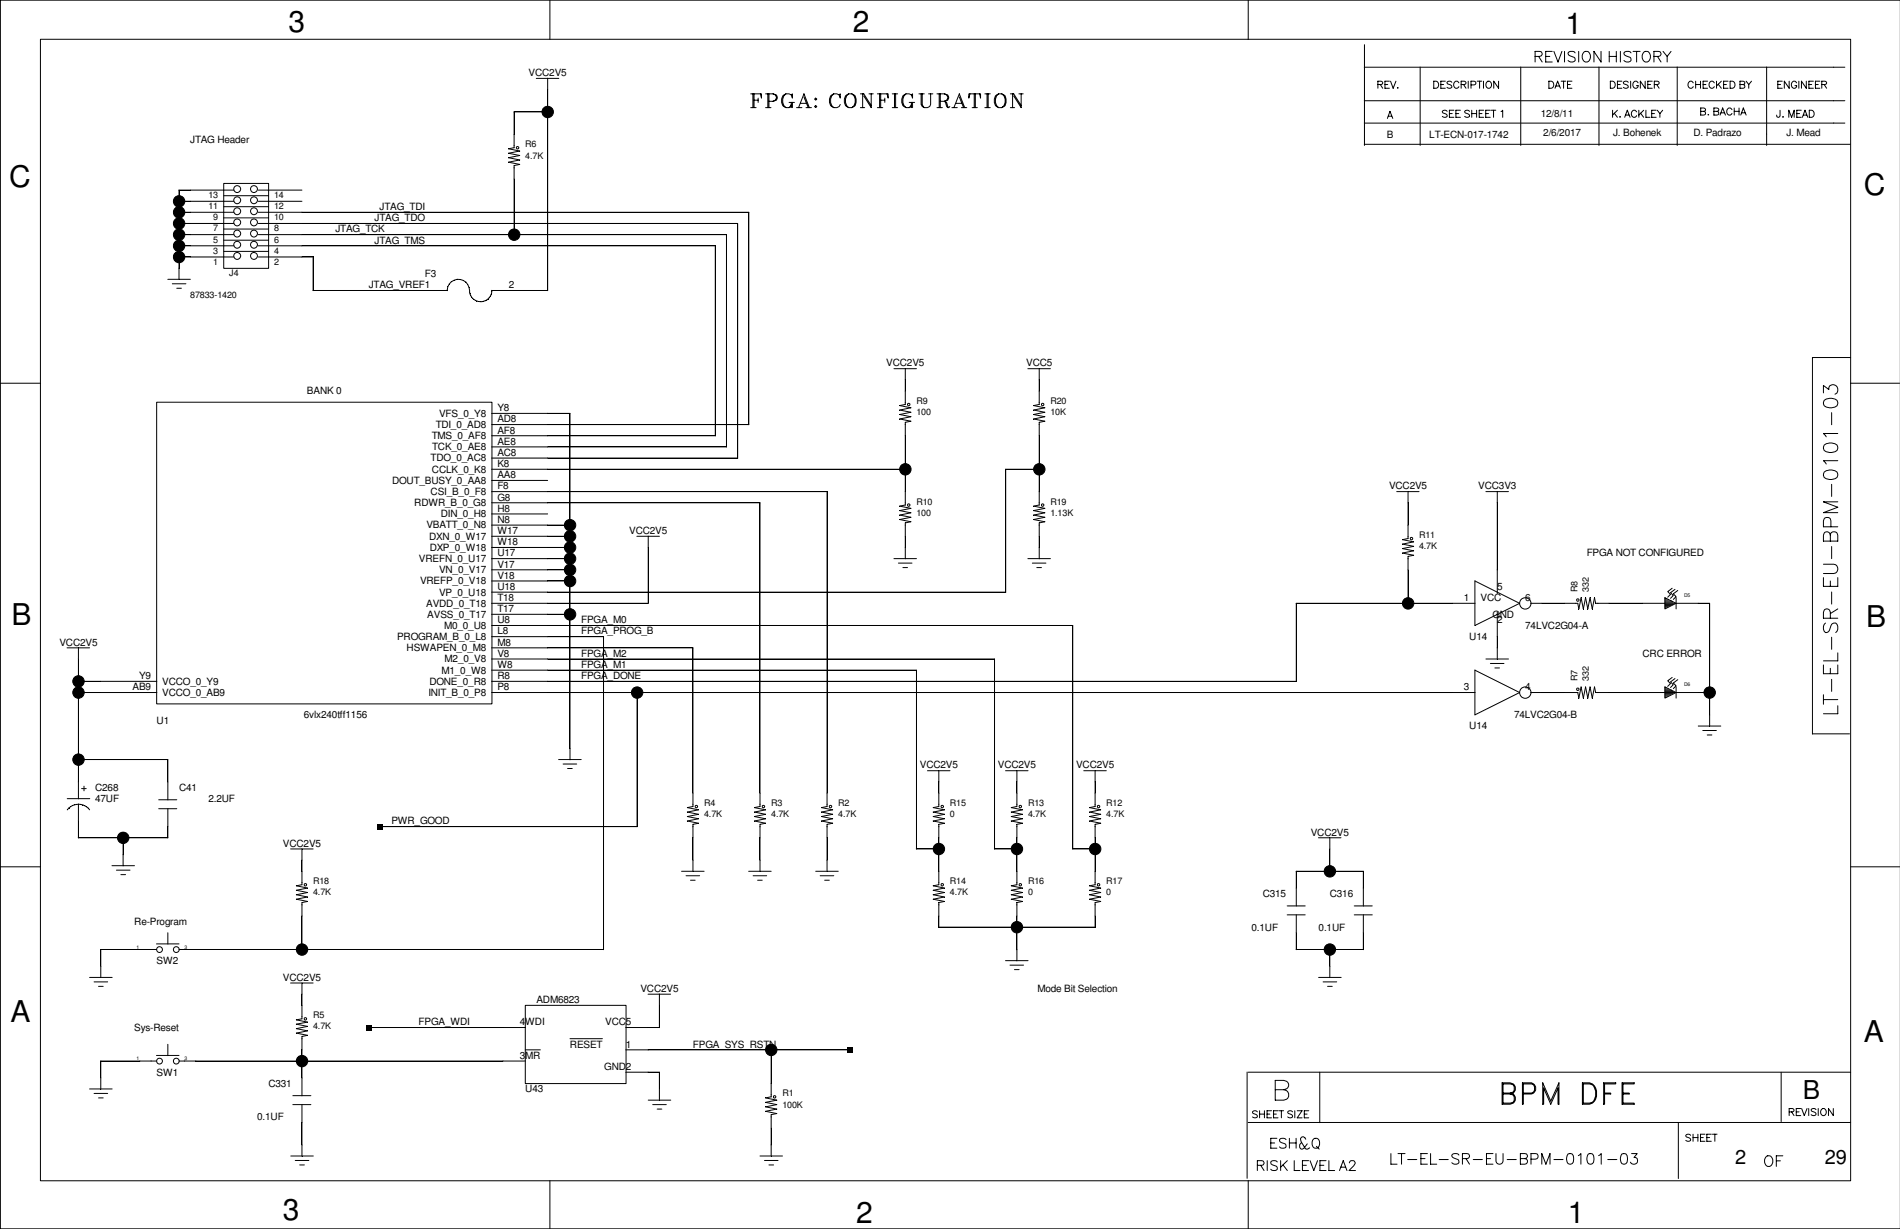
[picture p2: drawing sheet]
<svg xmlns="http://www.w3.org/2000/svg" width="432mm" height="279mm" viewBox="0 0 432 279" stroke-linecap="round" stroke-linejoin="round" font-family="sans-serif">
<path d="M.1 0h431.6v279.4h-431.6z" fill="none" stroke="#fff" stroke-width=".23"/>
<g fill="none" stroke="#000" stroke-width=".23">
<path d="M.1 0h431.7M.1 0v279.4h431.7M.1 0h.1M9.2 8.9h411.4v259.5h-411.4zM121.9 17.8h5.1M124.5 17.8v48.3M125 0v9M283.7 0v9M310 15.3h109.3M310.1 10.2v22.9M313.1 19.2l1-.1 .1-.3-.3-.3h-.8v1.6M313.7 19.2l.5 .9"/>
<path d="M314.7 19.2h.7M315.8 18.5h-1.1v1.6h1.1M316 18.5l.6 1.6 .6-1.6M317.6 20h.2zM322.7 15.2v17.9M325.8 18.5h.6a.85 .85 0 0 1 .6 .8 .85 .85 0 0 1-.6 .8h-.6zM327.4 19.2h.7M328.5 18.5h-1.1v1.6h1.1M329.9 18.7a.62 .62 0 0 0-1.1 .1l1.1 .8v.3l-.3 .2-.8-.2M331.6 18.8a.61 .61 0 0 0-.7-.3 .61 .61 0 0 0-.5 .6 .68 .68 0 0 0 .2 .8 .68 .68 0 0 0 .9 0l.1-.2M332.1 19.2l.9-.1 .2-.3-.4-.3h-.7v1.6M332.6 19.2l.6 .9"/>
<path d="M333.7 18.5v1.6M334.3 19.3l.9-.1 .2-.4-.4-.3h-.7v1.6M335.7 18.5h1.1M336.3 18.5v1.6M337.1 18.5v1.6M338 18.5a.75 .75 0 0 1 1 .8 .75 .75 0 0 1-1 .7l-.3-.5 .1-.7zM340.6 18.5v1.6l-1.1-1.6v1.6M345.6 15.2v17.9M348.9 12.8l1.4-.1a.59 .59 0 0 0 0-.9l-1.4-.1v2.4M349.7 12.8l.8 1.3M351.3 12.8h.9M352 18.5h.6a.85 .85 0 0 1 .5 .8 .85 .85 0 0 1-.5 .8h-.6z"/>
<path d="M352.8 11.7h-1.5v2.4h1.5M353.1 11.7l1 2.4 .9-2.4M353.6 19.6h.8M354.8 18.5h1.1M355.3 18.5v1.6M355.6 11.7v2.4M356.2 19.2h.7M357.3 18.5h-1.1v1.6h1.1M358 12a.92 .92 0 0 0-1.6 .2 1.57 1.57 0 0 0 1.4 .8 .61 .61 0 0 1 0 1 1.13 1.13 0 0 1-1.4-.2M358.8 11.7v2.4M360 11.8a1.18 1.18 0 0 1 1.4 .5 1.18 1.18 0 0 1-.2 1.5 .9 .9 0 0 1-1 .3 .9 .9 0 0 1-.6-.9 1.55 1.55 0 0 1 .4-1.4zM363.4 15.2v17.9"/>
<path d="M363.9 11.7v2.4l-1.7-2.4v2.4M365.7 12.8h1.6M365.7 11.7v2.4M366 18.5h.5a.85 .85 0 0 1 .6 .8 .85 .85 0 0 1-.6 .8h-.5zM367.3 11.7v2.4M367.6 19.2h.6M368.3 11.7v2.4M368.6 18.5h-1v1.6h1M370 18.7a.62 .62 0 0 0-1.1 .1l1.1 .8v.3l-.3 .2-.8-.2M370.6 18.5v1.6M370.7 12a.92 .92 0 0 0-1.6 .2 1.57 1.57 0 0 0 1.4 .8 .61 .61 0 0 1 0 1 1.13 1.13 0 0 1-1.4-.2M371.1 11.7h1.6"/>
<path d="M371.9 11.7v2.4M372.3 18.8a.61 .61 0 0 0-.7-.3 .61 .61 0 0 0-.5 .6 .68 .68 0 0 0 .2 .8 .68 .68 0 0 0 .9 0l.1-.4h-.4M373.7 11.8a1.18 1.18 0 0 1 1.3 .5 1.18 1.18 0 0 1-.2 1.5 .9 .9 0 0 1-1 .3 .9 .9 0 0 1-.6-.9 1.55 1.55 0 0 1 .5-1.4zM373.9 18.5v1.6l-1.1-1.6v1.6M374.5 19.2h.6M375.5 18.5h-1v1.6h1M375.9 12.8l1.4-.1a.59 .59 0 0 0 0-.9l-1.4-.1v2.4M376 19.2l.9-.1 .2-.3-.4-.3h-.7v1.6M376.5 19.2l.6 .9M376.7 12.8l.8 1.3M378 11.7l.9 1.1v1.3M379.8 11.7l-.9 1.1"/>
<path d="M381.2 15.2v17.9M384.8 18.8a.61 .61 0 0 0-.7-.3 .61 .61 0 0 0-.5 .6 .68 .68 0 0 0 .3 .8 .68 .68 0 0 0 .8 0l.1-.2M385.4 19.2h1.1M385.4 18.5v1.6M386.5 18.5v1.6M387.1 19.2h.6M388.1 18.5h-1v1.6h1M389.6 18.8a.61 .61 0 0 0-.7-.3 .61 .61 0 0 0-.5 .6 .68 .68 0 0 0 .2 .8 .68 .68 0 0 0 .9 0l.1-.2M390.1 18.5v1.6M390.5 19.1l.7 1M391.2 18.5l-1.1 1.1M391.7 19.2h.6"/>
<path d="M392.7 18.5h-1v1.6h1M393.2 18.5h.5a.85 .85 0 0 1 .6 .8 .85 .85 0 0 1-.6 .8h-.5zM395.4 19.2h.8l.3 .2v.4l-.3 .3h-.8v-1.6h.8l.3 .1v.3l-.3 .3M396.8 18.5l.6 .7v.9M398.1 18.5l-.7 .7M401.5 15.2v17.9M404 19.2h.7M405 18.5h-1v1.6h1M406.6 18.5v1.6l-1.1-1.6v1.6M408.3 18.8a.61 .61 0 0 0-.7-.3 .61 .61 0 0 0-.5 .6 .68 .68 0 0 0 .3 .8 .68 .68 0 0 0 .8 0l.1-.4h-.4M408.8 18.5v1.6M410.5 18.5v1.6l-1.1-1.6v1.6"/>
<path d="M411.1 19.2h.6M412.1 18.5h-1v1.6h1M412.6 19.2h.6M413.6 18.5h-1v1.6h1M414 19.2l1-.1 .1-.3-.4-.3h-.7v1.6M414.6 19.2l.5 .9M116.8 33.6l-1.2 .2 2.5 .5-2.5 .5 2.5 .5-2.5 .6 2.5 .5-2.5 .5 2.5 .5-1.3 .2v15.8M124.5 25.4h-7.7v8.2M170.6 21.3h2.5v1l-.3-1M170.6 24.5h1.2M171.1 21.3v3.2M171.4 22.8h.9"/>
<path d="M171.4 21.3v3.2M172.3 22.3v1M174 21.3h1.7l.7 .3 .3 .5-.3 .7-.7 .2h-.9M174 24.5h1.2M174.5 21.3v3.2M174.8 21.3v3.2M175.7 21.3l.5 .3 .2 .5-.2 .7-.5 .2M178.6 21.3a2 2 0 0 0 0 3.2M179.3 23.3h1.3M179.8 23.7l-.5 .8M179.8 21.6l.3-.3v1l-.3-.7a1.45 1.45 0 0 0-1.7 0 1.45 1.45 0 0 0-.5 1.7 1.36 1.36 0 0 0 2.2 .9M179.8 23.3v1.2"/>
<path d="M180.1 23.3v1.2M181 24.5h1.2M181.5 24.5l1.2-3.2 1.2 3.2M182 23.5h1.2M182.7 22.1l1 2.4M183.2 24.5h1.2M185.1 24.2l.3-.2 .2 .2-.2 .3zM185.1 22.5l.3-.2 .2 .2-.2 .3zM189.5 21.3a2 2 0 0 0 0 3.2M190.7 21.6l.3-.3v1l-.3-.7a1.45 1.45 0 0 0-1.7 0 1.45 1.45 0 0 0-.5 1.7 1.36 1.36 0 0 0 2.2 .9l.3-.5M192.2 21.8a1.43 1.43 0 0 1 1.8-.3 1.43 1.43 0 0 1 .6 1.8 1.4 1.4 0 0 1-1.8 1.1 1.4 1.4 0 0 1-.9-1.9zM192.9 21.3a2 2 0 0 0 0 3.2"/>
<path d="M193.6 21.3a1.93 1.93 0 0 1 0 3.2M195.5 24.5h1M195.5 21.3h.8l1.7 2.7M196 21.3v3.2M197.5 21.3h1M198 21.3v3.2l-1.7-2.7M199.4 21.3h2.4v1l-.2-1M199.4 24.5h1.2M199.9 21.3v3.2M200.2 22.8h.9M200.2 21.3v3.2M201.1 22.3v1"/>
<path d="M202.8 24.5h1.2M202.8 21.3h1.2M203.3 21.3v3.2M203.5 21.3v3.2M205.9 21.3a2 2 0 0 0 0 3.2M206.6 23.3h1.3M207.1 23.7l-.5 .8M207.1 21.6l.3-.3v1l-.3-.7a1.45 1.45 0 0 0-1.7 0 1.45 1.45 0 0 0-.5 1.7 1.36 1.36 0 0 0 2.2 .9M207.1 23.3v1.2M207.4 23.3v1.2M208.8 21.3h1.3M209.3 21.3v2.4l.3 .5 .5 .3h.7l.5-.3 .2-.5v-2.4"/>
<path d="M209.6 21.3v2.4l.5 .8M211 21.3h1M212.9 21.3h1.7l.8 .3 .2 .5-.2 .7-.8 .2h-.9M212.9 24.5h1.3M213.4 21.3v3.2M213.7 21.3v3.2M214.6 23l.5 .3 .5 1.2M214.6 23l.8 1.5 .5-.3M214.6 21.3l.5 .3 .3 .5-.3 .7-.5 .2M216.3 24.5h1.3M216.8 24.5l1.2-3.2 1.2 3.2M217.3 23.5h1.2"/>
<path d="M218 22.1l1 2.4M218.5 24.5h1.2M220.4 21.3l-.2 1v-1h2.6v1l-.2-1M220.9 24.5h1.2M221.4 21.3v3.2M221.7 21.3v3.2M223.8 24.5h1.2M223.8 21.3h1.2M224.3 21.3v3.2M224.6 21.3v3.2M226.2 21.8a1.43 1.43 0 0 1 1.9-.3 1.43 1.43 0 0 1 .5 1.8 1.4 1.4 0 0 1-1.7 1.1 1.4 1.4 0 0 1-.9-1.9zM226.9 21.3a2 2 0 0 0 0 3.2"/>
<path d="M227.7 21.3a1.93 1.93 0 0 1 0 3.2M229.6 24.5h1M229.6 21.3h.8l1.7 2.7M230.1 21.3v3.2M231.6 21.3h.9M232.1 21.3v3.2l-1.7-2.7M310 28h109.3M310 22.9h109.3M310 32.8h110.5M315.3 26.9l.6-1.6 .6 1.6M315.5 26.4h.8M328.9 25.3a.62 .62 0 0 0-1.1 .1l1.1 .8v.3l-.4 .2-.7-.2"/>
<path d="M329.4 25.8h.6M330.4 25.1h-1v1.6h1M330.9 25.8h.6M331.9 25.1h-1v1.6h1M334 25.3a.62 .62 0 0 0-1.1 .1l1.1 .8v.3l-.4 .2-.7-.2M334.5 25.8h1.1M334.5 25.1v1.6M335.6 25.1v1.6M336.2 25.8h.6M337.2 25.1h-1v1.6h1M337.7 25.8h.6M338.7 25.1h-1v1.6h1"/>
<path d="M338.9 25.1h1M339.4 25.1v1.6M341.1 25.4l.4-.3v1.6M353.4 20.1l.6-1.6 .6 1.6M366.5 25.1v1.6M366.9 25.7l.7 1M367.6 25.1l-1.1 1.1M368.1 26.6h.2zM369.2 26.7l.6-1.6 .7 1.6M369.4 26.2h.8M371.9 25.4a.61 .61 0 0 0-.7-.3 .61 .61 0 0 0-.4 .6 .68 .68 0 0 0 .2 .8 .68 .68 0 0 0 .9 0v-.2M372.4 25.1v1.6"/>
<path d="M372.8 25.7l.7 1M373.5 25.1l-1.1 1.1M374.1 25.1v1.6h.9M375.4 25.8h.6M376.4 25.1h-1v1.6h1M376.6 25.1l.6 .7v.9M377.9 25.1l-.7 .7M386.5 25.3h.7l.3 .2 .1 .4-.4 .3h-.7v-1.6h.7l.3 .1 .1 .3-.4 .3M388.2 26.1h.1zM389.5 25.3h.7l.3 .2 .1 .4-.4 .3h-.7v-1.6h.7l.3 .1v.5l-.3 .1M390.9 26.2l.6-1.6 .6 1.6M391.1 25.7h.8"/>
<path d="M393.6 24.9a.61 .61 0 0 0-.7-.4 .61 .61 0 0 0-.5 .7 .68 .68 0 0 0 .3 .8 .68 .68 0 0 0 .8 0l.1-.2M394.1 24.6v1.6M394.1 25.3h1.1M395.2 24.6v1.6M395.6 26.2l.6-1.6 .6 1.6M395.8 25.7h.8M404.5 25.1v1.4l-.3 .2-.4-.2v-.3M405.1 26.6h.2zM406.5 26.7v-1.6l.7 1.6 .6-1.6v1.6M408.3 25.8h.7M409.4 25.1h-1.1v1.6h1.1M409.6 26.7l.6-1.6 .6 1.6"/>
<path d="M409.8 26.2h.8M411.2 25.1h.5a.85 .85 0 0 1 .6 .8 .85 .85 0 0 1-.6 .8h-.5zM40.6 58.4h12.5M40.6 55.9h12.5M40.6 53.3h12.5M40.6 50.8h12.5M40.6 48.3h12.5M40.6 45.8h12.5M40.6 43.2h12.5M40.7 43.2v20.3M50.8 41.7h10.2v19.3h-10.2zM50.8 57.1h10.2"/>
<path d="M50.8 54.6h10.2M50.8 52.1h10.2M50.8 49.5h10.2M50.8 47h10.2M50.8 44.5h10.2M58.7 55.9h103.9v43.2h-50.9M58.7 58.4h12.5v7.7M58.7 53.3h106.4v48.3M58.7 50.8h108.9v53.4M58.7 48.3h111.5v48.3M58.7 45.8h9.9M58.7 43.2h9.9"/>
<path d="M38.1 63.5h5.2M39.2 64.5h3M40.2 65.5h1M71.1 66h30.6M101.6 66.1a2.56 2.56 0 0 1 2.8-2.6 2.56 2.56 0 0 1 2.3 3M111.7 66h12.8M111.8 66a2.53 2.53 0 0 1-2.4 2.6 2.53 2.53 0 0 1-2.7-2.2M.1 87.1h9.1M35.6 91.4h76.2v68.6h-76.2zM111.7 94h17.8v78.7M111.7 96.5h58.5M203.2 83.8h5.1"/>
<path d="M205.7 83.8v8.2M205.7 91.9l-1.2 .3 2.5 .5-2.5 .5 2.5 .5-2.5 .5 2.5 .5-2.5 .5 2.5 .6-1.3 .2v18.9l-1.2 .2 2.5 .5-2.5 .5 2.5 .5-2.5 .5 2.5 .5-2.5 .5 2.5 .5-1.3 .3v8.1M233.6 83.8h5.1M236.2 83.8v8.2M236.2 91.9l-1.3 .3 2.5 .5-2.5 .5 2.5 .5-2.5 .5 2.5 .5-2.5 .5 2.5 .6-1.2 .2v18.9l-1.3 .2 2.5 .5-2.5 .5 2.5 .5-2.5 .5 2.5 .5-2.5 .5 2.5 .5-1.2 .3v8.1M414.4 89.3v-1.7l1.2 1a1.05 1.05 0 0 1 1.2-1.2 1.05 1.05 0 0 1 .9 1.5l-.2 .4-.5 .3M414.6 91a2.48 2.48 0 0 1 2.9 0 1.01 1.01 0 0 1-.5 1.5 2.58 2.58 0 0 1-2.4-.3l-.2-.4zM416.3 93.8v2.8M417.7 98.6h-3.3l.6 .7M420.5 87.1h11.2M420.6 81.3h-8.7v85.6M111.7 111.8h76.3v71.6"/>
<path d="M111.7 114.3h61v69.1M111.7 106.7h94M111.7 116.8h12.8M111.7 109.2h12.8M111.7 101.6h53.4M111.7 104.1h55.9M111.7 119.4h17.8M228.5 106.7h7.7M228.6 106.7v28M317.4 111.8h5.1M320 111.7v10.8M337.7 111.8h5.1"/>
<path d="M340.3 111.7v23.2M414.6 107.3a2.48 2.48 0 0 1 2.9 0 1.01 1.01 0 0 1-.5 1.5 2.58 2.58 0 0 1-2.4-.3l-.2-.4zM414.6 101.2a2.48 2.48 0 0 1 2.9 0 1.01 1.01 0 0 1-.5 1.5 2.58 2.58 0 0 1-2.4-.3l-.2-.5zM416.1 119.8l-.1-1.9a.88 .88 0 0 0-1-.3 .88 .88 0 0 0-.6 .8v1.4h3.3M416.3 110.1v2.8M417.7 104.7h-3.3l.6 .8M417.7 114.1h-3.3l3.3 1.2-3.3 1.2h3.3M111.7 127h17.8M111.7 137.2h35.6M111.7 121.9h17.8M111.7 139.7h17.8M111.7 124.5h17.8"/>
<path d="M111.7 129.5h17.8M111.7 134.6h116.9M111.7 132.1h17.8M144.7 121.9h5.2M147.3 121.9v15.3M203.2 127h5.1M204.2 128h3.1M205.2 129h1M233.6 127h5.1M234.6 128h3.1M235.6 129h1.1M294.6 137.2h40.6"/>
<path d="M294.6 137.2v17.7M320 122.4l-1.3 .3 2.6 .5-2.6 .5 2.6 .5-2.6 .5 2.6 .5-2.6 .5 2.6 .5-1.3 .3v10.7M335.2 132v10.2l10.2-5-10.2-5.1M340.3 139.1v10.8M347.9 137.2h10.7M358.6 137.2l.2 1.2 .5-2.5 .5 2.5 .5-2.5 .5 2.5 .6-2.5 .5 2.5 .5-2.5 .2 1.3h18.1M378.4 135.9l2.5 1.3-2.5 1.2zM378.4 137.4h1.8M378.4 136.1h.3M378.4 136.4h.8M378.4 136.7h1.5M378.4 136.9h1.8"/>
<path d="M378.4 138.2h.3M378.4 137.9h.8M378.4 137.7h1.3M380 133.7l-1 .8 .6 .6-.6 .7M380.7 134l-1.1 .7 .7 .7-.7 .6M380.9 137.2h7.6v27.9M380.9 135.8v2.6M381.3 134.2l-1 .8 .6 .6-.6 .7M414.4 128.3h2.3a1.07 1.07 0 0 1 1 1 1.07 1.07 0 0 1-1 1.1h-2.3M414.4 131.3v2h3.3v-2M416 121.7l-.2-.5a.76 .76 0 0 0-1.2 0l-.2 .5v1.3h3.3v-1.3a.85 .85 0 0 0-.9-.8 .85 .85 0 0 0-.8 .8v1.3M416 132.1v1.2"/>
<path d="M416.3 124.2v2.8M416.3 134.6v2.7M417.7 138.4l-1.7 1.1M15.2 147.3h5.2M17.8 157.4h17.8M17.8 154.9h17.8M17.8 147.2v34.4M111.7 157.4h223.5M111.7 149.8h114.3v43.2M111.7 147.3h45.8v36.1M111.7 154.9h182.9M111.7 142.2h132.1v50.8"/>
<path d="M111.7 152.4h96.6v40.6M111.7 144.7h25.5v71.2M144.8 157.4v30.6M335.2 152.3v10.2l10.2-5.1-10.2-5M337.7 149.8h5.1M338.7 150.8h3.1M339.7 151.8h1.1M347.9 157.4h10.7M358.6 157.4l.2 1.3 .5-2.5 .5 2.5 .5-2.5 .5 2.5 .6-2.5 .5 2.5 .5-2.5 .2 1.2h18.1M378.4 156.2l2.5 1.2-2.5 1.3zM378.4 157.7h1.8M378.4 156.4h.3"/>
<path d="M378.4 156.7h.8M378.4 156.9h1.5M378.4 157.2h1.8M378.4 158.5h.3M378.4 158.2h.8M378.4 157.9h1.3M380 154l-1 .8 .6 .6-.6 .6M380.7 154.3l-1.1 .7 .7 .7-.7 .6M380.9 157.4h7.6M380.9 156.1v2.6M381.3 154.5l-1 .8 .6 .6-.6 .6M414.4 151.2v2h3.3v-2"/>
<path d="M414.4 159h3.3M414.4 157.9v2.2M414.9 141.6a1.41 1.41 0 0 0 0 2.2 .86 .86 0 0 0 .9-.6l.3-.9a.8 .8 0 0 1 .6-.6 .8 .8 0 0 1 .8 .2 1.46 1.46 0 0 1-.3 1.9M416 140.5v-1.3l-.2-.5a.76 .76 0 0 0-1.2 0l-.2 .5v1.3h3.3M416 151.9v1.3M416.3 144.9v2.7M416.3 154.4v2.8M417.7 148.4v1.8h-3.3M17.8 172.7h20.3v9.2M18.5 179.3h1.1M19.1 178.7v1.1M127 172.7h5.1"/>
<path d="M128 173.7h3.1M129 174.7h1M210.8 175.2h5.1M213.4 175.2v8.2M228.5 175.2h5.1M231.1 175.2v8.2M246.3 175.2h5.1M248.9 175.2v8.2M386 165.1h5.1M387 166.1h3.1M388 167.1h1M411.9 166.8h8.4"/>
<path d="M417.7 160.4v1.9h-3.3M.1 197.1h9.1M15.3 181.6h5.1M15.3 184.1a3.2 3.2 0 0 1 5.1 0M17.8 190.5h20.3M17.8 182.8v7.7M25.4 196.8h5.2M26.5 197.8h3M27.5 198.8h1M28 190.5v6.3M36.1 183.9h4.1M36.1 181.8h4.1"/>
<path d="M38.1 183.8v6.7M66 193h5.2M68.6 193v8.2M86.4 187.9h58.4M154.9 198.1h5.1M155.9 199.1h3.1M157.5 183.3l-1.3 .3 2.5 .5-2.5 .5 2.5 .5-2.5 .5 2.5 .5-2.5 .5 2.5 .6-1.2 .2v10.7M170.1 198.1h5.2M171.2 199.1h3M172.7 183.3l-1.3 .3 2.6 .5-2.6 .5 2.6 .5-2.6 .5 2.6 .5-2.6 .5 2.6 .6-1.3 .2v10.7M185.4 198.1h5.1M186.4 199.1h3.1"/>
<path d="M188 183.3l-1.3 .3 2.5 .5-2.5 .5 2.5 .5-2.5 .5 2.5 .5-2.5 .5 2.5 .6-1.2 .2v10.7M208.2 193h5.2M213.4 183.3l-1.3 .3 2.5 .5-2.5 .5 2.5 .5-2.5 .5 2.5 .5-2.5 .5 2.5 .6-1.2 .2v13.8M226 193h5.1M231.1 183.3l-1.3 .3 2.6 .5-2.6 .5 2.6 .5-2.6 .5 2.6 .5-2.6 .5 2.6 .6-1.3 .2v13.8M243.8 193h5.1M248.9 183.3l-1.3 .3 2.5 .5-2.5 .5 2.5 .5-2.5 .5 2.5 .5-2.5 .5 2.5 .6-1.2 .2v13.8M294.6 198.1h15.2v7.9M294.6 198.1v7.9M299.6 190.5h5.2M302.2 190.4v7.7M420.5 197.1h11.3"/>
<path d="M22.9 215.9h12.7M22.9 215.9v6.3M35.6 214.6h5.1M38.1 212v2.6M40.7 215.9h96.5M68.6 201.1l-1.2 .3 2.5 .5-2.5 .5 2.5 .5-2.5 .5 2.5 .5-2.5 .5 2.5 .5-1.3 .3v10.7M156.9 200.1h1.1M172.2 200.1h1M187.4 200.1h1.1M213.3 210.8h35.6M213.4 201.1l-1.3 .3 2.5 .5-2.5 .5 2.5 .5-2.5 .5 2.5 .5-2.5 .5 2.5 .5-1.2 .3v5.6M228.5 218.4h5.1"/>
<path d="M229.5 219.4h3.1M231.1 201.1l-1.3 .3 2.6 .5-2.6 .5 2.6 .5-2.6 .5 2.6 .5-2.6 .5 2.6 .5-1.3 .3v13.2M248.9 201.1l-1.3 .3 2.5 .5-2.5 .5 2.5 .5-2.5 .5 2.5 .5-2.5 .5 2.5 .5-1.2 .3v5.6M292.5 208h4.1M292.5 206h4.1M294.6 215.9h15.2M294.6 207.9v8M302.2 215.9v6.3M307.8 208h4.1M307.8 206h4.1M309.8 207.9v8M20.4 222.2h5.1"/>
<path d="M21.4 223.2h3.1M22.4 224.2h1.1M35.6 239.9h5.1M38.1 237.4v2.6M66 223.5h5.2M68.6 223.4v8.2M68.6 231.6l-1.2 .3 2.5 .5-2.5 .4 2.5 .5-2.5 .5 2.5 .6-2.5 .5 2.5 .5-1.3 .2v13.5M83.8 233.6h35.6M119.4 228.6h22.9v17.7h-22.9zM119.4 238.7h3.4M129.5 236.1h7.4M142.2 238.7h50.8"/>
<path d="M142.2 233.6h7.7M147.3 226h5.1M149.9 226v7.6M175.3 238.7v10.7l-1.3 .2 2.5 .5-2.5 .5 2.5 .5-2.5 .5 2.5 .5-2.5 .5 2.5 .6-1.2 .2v9.4M230.5 220.4h1.1M299.7 222.2h5.1M300.7 223.2h3.1M301.7 224.2h1.1M20.4 247.6h5.1M21.4 248.6h3.1M22.4 249.6h1.1M22.9 241.2h12.7"/>
<path d="M22.9 241.2v6.4M40.7 241.2h78.7M66.5 251.1h4.2M66.5 249.1h4.2M68.6 251.1v11.7M142.2 243.8h7.7v6.3M147.3 250.1h5.1M148.3 251.1h3.1M149.4 252.1h1M283.4 243.7v24.2M283.7 243.8h136.9M283.7 255.2h136.9"/>
<path d="M285.7 252.8a.62 .62 0 0 0-1.1 .1l1.1 .8v.2l-.3 .2-.8-.2M286.3 252.5v1.6M286.3 253.3h1.1M287.4 252.5v1.6M288 253.3h.6M288.8 259.8h.9M289 252.5h-1v1.6h1M289.4 253.3h.7M289.8 247.7h2a1.19 1.19 0 0 1 1.1 1.2 1.19 1.19 0 0 1-1.1 1.2h-2v-4.5h2l.6 .2a.98 .98 0 0 1 0 1.7l-.6 .2M290.2 258.8h-1.4v2.2h1.4M290.4 252.5h-1v1.6h1M290.7 252.5h1"/>
<path d="M291.2 252.5v1.6M292.3 259.1a.85 .85 0 0 0-1.5 .2l.2 .3 1.1 .5a.56 .56 0 0 1 0 .8 1.08 1.08 0 0 1-1.3-.2M293 259.8h1.6M293 258.8v2.2M293.8 252.8a.62 .62 0 0 0-1.1 .1l1.1 .8v.2l-.4 .2-.7-.2M294.3 252.5v1.6M294.6 258.8v2.2M294.8 252.5h1.1l-1.1 1.6h1.1M295.8 259.8l-.4 .5v.5l.4 .4 .5-.2 .8-.9M296.4 253.3h.7M296.8 259l-.6-.6h-.3l-.3 .4 .1 .7 1 1.7h.5l.4-.3M297.4 252.5h-1v1.6h1"/>
<path d="M298.6 258.9a1.04 1.04 0 0 1 1.2 .3 1.04 1.04 0 0 1 0 1.3 .82 .82 0 0 1-.9 .5 .82 .82 0 0 1-.7-.8 1.26 1.26 0 0 1 .4-1.3zM299.9 243.8v11.4M341.6 248.5h1.6a1.27 1.27 0 0 1 1.2 .9 1.27 1.27 0 0 1-.5 1.4l-.7 .2h-1.8v-4.8h1.8a1.29 1.29 0 0 1 1.2 .9 1.29 1.29 0 0 1-.5 1.4l-.7 .2M343.2 248.5l.7-.3 .2-.4v-.7l-.2-.5-.7-.2h-1.6v4.4h1.6l.7-.2 .2-.5v-.7l-.2-.4-.7-.3h-1.6M346.2 248.5h1.9l.4-.3 .2-.4v-.7l-.2-.5-.4-.2h-1.9v4.6h-.2v-4.8h2.1a1.31 1.31 0 0 1 .9 1.2 1.31 1.31 0 0 1-.9 1.3h-1.9M350.6 246.2l1.8 4.1 1.9-4.1v4.8h-.2v-3.6l-1.7 3.6-1.6-3.6v3.6h-.2zM359.6 246.2h1.6a2.64 2.64 0 0 1 1.2 4.1l-.5 .5-.7 .2h-1.6zM359.8 246.4h1.4a1.62 1.62 0 0 1 1.4 1.6 2.93 2.93 0 0 1-.7 2.6l-.7 .2h-1.4zM364.4 246.2h2.8v.2h-2.5v4.6h-.3zM364.7 248.5h1.4v.2h-1.4M368.6 246.2h2.8v.2h-2.5v4.4h2.5v.2h-2.8zM368.9 248.5h1.3v.2h-1.3"/>
<path d="M381.4 255.2v12.7M384.2 258.1a.62 .62 0 0 0-1.1 .1l1.1 .8v.2l-.4 .3-.7-.3M384.8 257.9v1.6M384.8 258.6h1.1M385.9 257.9v1.6M386.5 258.6h.6M387.5 257.9h-1v1.6h1M387.9 258.6h.6M388.9 257.9h-1v1.6h1M389.2 257.9h1M389.7 257.9v1.6M404.8 243.8v11.2"/>
<path d="M406.6 252.8l.9-.1 .2-.4-.4-.3h-.7v1.6M407.2 252.8l.5 .8M408.2 252.8h.7M409.2 252h-1v1.6h1M409.4 252l.6 1.6 .7-1.6M411.1 252v1.6M412.7 252.3a.62 .62 0 0 0-1.1 .1l1.1 .8v.2l-.4 .2-.7-.2M413.2 252v1.6M413.9 252.3a.75 .75 0 0 1 1.1 .2 .75 .75 0 0 1-.3 1 .75 .75 0 0 1-.9-.3 .75 .75 0 0 1 .1-.9zM416.6 252v1.6l-1.1-1.6v1.6M66.1 262.8h5.1M67.1 263.8h3.1"/>
<path d="M68.1 264.8h1.1M125 268.4v11M172.7 262.8h5.1M173.7 263.8h3.1M174.8 264.8h1M283.7 268.4v11M285.7 264.9h1a.58 .58 0 0 0 .6-.6l-.2-.4h-1.4v2.2M286.5 264.9l.8 1.2M288 263.9v2.2M290.3 264.2a.85 .85 0 0 0-1.5 .2l.2 .3 1.1 .4a.56 .56 0 0 1 0 .9 1.08 1.08 0 0 1-1.3-.2M291 263.9v2.2M291.6 264.8l1 1.3"/>
<path d="M292.6 263.9l-1.6 1.4M294.1 263.9v2.2h1.3M296 264.9h.9M297.4 263.9h-1.4v2.2h1.4M297.7 263.9l.9 2.2 .8-2.2M299.2 260.6l.6 .6M300 264.9h.9M301.4 263.9h-1.4v2.2h1.4M302 263.9v2.2h1.3M304.4 266.1l.9-2.2 .8 2.2M304.7 265.3h1.1M306.7 264.4l.4-.5h.7a.51 .51 0 0 1 0 .8l-1.2 1.4h1.5"/>
<path d="M316.1 262.3v2.4h1.4M317.7 262.3h1.6M318.5 262.3v2.4M319.9 263.6h2.1M322.9 263.4h.9M324.4 262.3h-1.5v2.4h1.5M325.1 262.3v2.4h1.4M327.1 263.6h2M331.6 262.6a.92 .92 0 0 0-1.7 .2 1.57 1.57 0 0 0 1.4 .8 .61 .61 0 0 1 0 .9 1.13 1.13 0 0 1-1.4-.2M332.4 263.4l1.4-.1a.59 .59 0 0 0 0-1h-1.4v2.4M333.2 263.4l.8 1.3M334.8 263.6h2.1"/>
<path d="M337.8 263.4h1M339.3 262.3h-1.5v2.4h1.5M340 262.3v1.7a.81 .81 0 0 0 .8 .7 .81 .81 0 0 0 .8-.7v-1.7M342.5 263.6h2.1M345.5 263.4l1.4 .1a.67 .67 0 0 1 0 1l-1.4 .2v-2.4h1.4a.61 .61 0 0 1 0 1l-.4 .1M347.9 263.5h1.1a.67 .67 0 0 0 .5-.4 .67 .67 0 0 0-.2-.8h-1.4v2.4M350.4 264.7v-2.4l.9 2.4 1-2.4v2.4M353.1 263.6h2.1M356.4 262.3a.86 .86 0 0 1 1.1 .4 2.14 2.14 0 0 1-.2 1.8 .77 .77 0 0 1-1.1-.3 2.01 2.01 0 0 1 .2-1.9zM358.7 262.7l.6-.4v2.4M361 262.3a.86 .86 0 0 1 1.2 .4 2.14 2.14 0 0 1-.3 1.8 .77 .77 0 0 1-1.1-.3 2.01 2.01 0 0 1 .2-1.9zM363.3 262.7l.6-.4v2.4"/>
<path d="M365.4 263.6h2.1M368.6 262.3a.86 .86 0 0 1 1.2 .4 2.14 2.14 0 0 1-.3 1.8 .77 .77 0 0 1-1.1-.3 2.01 2.01 0 0 1 .2-1.9zM370.8 262.3h1.3l-.8 .8a.82 .82 0 0 1 .7 1.4 .82 .82 0 0 1-1.5-.3M401.5 262.8a1.18 1.18 0 0 1 1.4 .6 1.18 1.18 0 0 1-.3 1.4 .9 .9 0 0 1-1 .3 .9 .9 0 0 1-.6-.9 1.55 1.55 0 0 1 .5-1.4zM403.7 263.9h.9M405.2 262.8h-1.5v2.4"/>
<circle cx="117.6" cy="33.6" r=".29"/>
<circle cx="124.5" cy="25.5" r="1.3"/>
<circle cx="40.7" cy="45.8" r="1.3"/>
<circle cx="40.7" cy="53.4" r="1.3"/>
<circle cx="40.7" cy="50.8" r="1.3"/>
<circle cx="40.7" cy="48.3" r="1.3"/>
<circle cx="40.7" cy="58.4" r="1.3"/>
<circle cx="40.7" cy="55.9" r="1.3"/>
<circle cx="53.9" cy="58.2" r=".78"/>
<circle cx="53.9" cy="45.5" r=".78"/>
<circle cx="53.9" cy="50.6" r=".78"/>
<circle cx="53.9" cy="43" r=".78"/>
<circle cx="53.9" cy="55.6" r=".78"/>
<circle cx="53.9" cy="48" r=".78"/>
<circle cx="53.9" cy="53.1" r=".78"/>
<circle cx="57.7" cy="55.6" r=".78"/>
<circle cx="57.7" cy="53.1" r=".78"/>
<circle cx="57.7" cy="48" r=".78"/>
<circle cx="57.7" cy="50.6" r=".78"/>
<circle cx="57.7" cy="43" r=".78"/>
<circle cx="57.7" cy="58.2" r=".78"/>
<circle cx="57.7" cy="45.5" r=".78"/>
<circle cx="116.9" cy="53.4" r="1.3"/>
<circle cx="206.5" cy="92" r=".29"/>
<circle cx="237" cy="92" r=".29"/>
<circle cx="129.6" cy="119.4" r="1.3"/>
<circle cx="205.8" cy="106.7" r="1.3"/>
<circle cx="206.5" cy="114.8" r=".29"/>
<circle cx="236.2" cy="106.7" r="1.3"/>
<circle cx="237" cy="114.8" r=".29"/>
<circle cx="129.6" cy="129.6" r="1.3"/>
<circle cx="129.6" cy="121.9" r="1.3"/>
<circle cx="129.6" cy="132.1" r="1.3"/>
<circle cx="129.6" cy="127" r="1.3"/>
<circle cx="129.6" cy="124.5" r="1.3"/>
<circle cx="129.6" cy="139.7" r="1.3"/>
<circle cx="320" cy="137.2" r="1.3"/>
<circle cx="320.8" cy="122.4" r=".29"/>
<circle cx="346.6" cy="137.2" r="1.3"/>
<circle cx="358.6" cy="136.4" r=".29"/>
<circle cx="17.8" cy="154.9" r="1.3"/>
<circle cx="17.8" cy="157.5" r="1.3"/>
<circle cx="144.8" cy="157.5" r="1.3"/>
<circle cx="346.6" cy="157.5" r="1.3"/>
<circle cx="358.6" cy="156.7" r=".29"/>
<circle cx="388.6" cy="157.5" r="1.3"/>
<circle cx="17.8" cy="172.7" r="1.3"/>
<circle cx="28" cy="190.5" r="1.3"/>
<circle cx="158.3" cy="183.4" r=".29"/>
<circle cx="173.5" cy="183.4" r=".29"/>
<circle cx="188.7" cy="183.4" r=".29"/>
<circle cx="213.4" cy="193" r="1.3"/>
<circle cx="214.1" cy="183.4" r=".29"/>
<circle cx="231.1" cy="193" r="1.3"/>
<circle cx="231.9" cy="183.4" r=".29"/>
<circle cx="248.9" cy="193" r="1.3"/>
<circle cx="249.7" cy="183.4" r=".29"/>
<circle cx="302.2" cy="198.1" r="1.3"/>
<circle cx="36.3" cy="215.9" r=".66"/>
<circle cx="40.1" cy="215.9" r=".66"/>
<circle cx="68.6" cy="215.9" r="1.3"/>
<circle cx="69.4" cy="201.1" r=".29"/>
<circle cx="214.1" cy="201.1" r=".29"/>
<circle cx="231.1" cy="210.8" r="1.3"/>
<circle cx="231.9" cy="201.1" r=".29"/>
<circle cx="249.7" cy="201.1" r=".29"/>
<circle cx="302.2" cy="215.9" r="1.3"/>
<circle cx="69.4" cy="231.6" r=".29"/>
<circle cx="175.3" cy="238.7" r="1.3"/>
<circle cx="36.3" cy="241.2" r=".66"/>
<circle cx="40.1" cy="241.2" r=".66"/>
<circle cx="68.6" cy="241.2" r="1.3"/>
<circle cx="176" cy="249.4" r=".29"/>
</g>
<path d="M85.8 187.3h1.3v1.3h-1.3zM83.2 233h1.3v1.3h-1.3zM192.4 238h1.3v1.4h-1.3z" fill="#000"/>
<g fill="#000">
<circle cx="124.5" cy="25.4" r="1.31"/>
<circle cx="40.7" cy="45.8" r="1.31"/>
<circle cx="40.7" cy="53.3" r="1.31"/>
<circle cx="40.7" cy="58.4" r="1.31"/>
<circle cx="40.7" cy="48.3" r="1.31"/>
<circle cx="40.7" cy="50.8" r="1.31"/>
<circle cx="40.7" cy="55.9" r="1.31"/>
<circle cx="116.8" cy="53.3" r="1.31"/>
<circle cx="129.5" cy="119.4" r="1.31"/>
<circle cx="205.7" cy="106.7" r="1.31"/>
<circle cx="236.2" cy="106.7" r="1.31"/>
<circle cx="129.5" cy="132.1" r="1.31"/>
<circle cx="129.5" cy="127" r="1.31"/>
<circle cx="129.5" cy="121.9" r="1.31"/>
<circle cx="129.5" cy="139.7" r="1.31"/>
<circle cx="129.5" cy="124.5" r="1.31"/>
<circle cx="129.5" cy="129.5" r="1.31"/>
<circle cx="320" cy="137.2" r="1.31"/>
<circle cx="17.8" cy="154.9" r="1.31"/>
<circle cx="17.8" cy="157.4" r="1.31"/>
<circle cx="144.8" cy="157.4" r="1.31"/>
<circle cx="388.5" cy="157.4" r="1.31"/>
<circle cx="17.8" cy="172.7" r="1.31"/>
<circle cx="28" cy="190.5" r="1.31"/>
<circle cx="213.4" cy="193" r="1.31"/>
<circle cx="231.1" cy="193" r="1.31"/>
<circle cx="248.9" cy="193" r="1.31"/>
<circle cx="302.2" cy="198.1" r="1.31"/>
<circle cx="68.6" cy="215.9" r="1.31"/>
<circle cx="231.1" cy="210.8" r="1.31"/>
<circle cx="302.2" cy="215.9" r="1.31"/>
<circle cx="175.3" cy="238.7" r="1.31"/>
<circle cx="68.6" cy="241.2" r="1.31"/>
</g>
<g font-size="6.8">
<text x="65.6" y="7.2">3</text>
<text x="193.8" y="7.2">2</text>
<text x="355.8" y="7.7">1</text>
<text x="2.1" y="42.5">C</text>
<text x="423.6" y="44.3">C</text>
<text x="2.6" y="142">B</text>
<text x="424.1" y="142.5">B</text>
<text x="2.4" y="232.4">A</text>
<text x="423.6" y="236.9">A</text>
<text x="64.3" y="277.3">3</text>
<text x="194.6" y="278.1">2</text>
<text x="356.3" y="278.1">1</text>
</g>
<text font-size="5.9" x="409.7" y="249.8">B</text>
<g font-size="4.5">
<text x="394.4" y="264.6">2</text>
<text x="414.7" y="264.6">29</text>
</g>
<g font-size="2.3">
<text x="120.1" y="17.3">VCC2V5</text>
<text x="350.2" y="26.7">12/8/11</text>
<text x="43.2" y="32.6">JTAG Header</text>
<text x="315.2" y="31.3">B</text>
<text x="324.8" y="31.3">LT-ECN-017-1742</text>
<text x="350.7" y="31">2/6/2017</text>
<text x="366.6" y="31">J. Bohenek</text>
<text x="384.9" y="31">D. Padrazo</text>
<text x="406" y="31">J. Mead</text>
<text x="86.3" y="47.8">JTAG_TDI</text>
<text x="76.2" y="52.8">JTAG_TCK</text>
<text x="85.1" y="50.3">JTAG_TDO</text>
<text x="85.1" y="55.4">JTAG_TMS</text>
<text x="83.8" y="65.5">JTAG_VREF1</text>
<text x="96.6" y="63">F3</text>
<text x="115.6" y="65.5">2</text>
<text x="201.4" y="83.3">VCC2V5</text>
<text x="233.2" y="83.3">VCC5</text>
<text x="69.8" y="89.7">BANK 0</text>
<text x="99.8" y="94.7">VFS_0_Y8</text>
<text x="113" y="93.5">Y8</text>
<text x="98.1" y="99.8">TMS_0_AF8</text>
<text x="99" y="97.3">TDI_0_AD8</text>
<text x="113" y="98.6">AF8</text>
<text x="113" y="96">AD8</text>
<text x="113" y="101.1">AE8</text>
<text x="97.9" y="104.9">TDO_0_AC8</text>
<text x="98.2" y="107.4">CCLK_0_K8</text>
<text x="98.2" y="102.4">TCK_0_AE8</text>
<text x="113" y="103.6">AC8</text>
<text x="113" y="106.2">K8</text>
<text x="89.1" y="110">DOUT_BUSY_0_AA8</text>
<text x="97.9" y="112.5">CSI_B_0_F8</text>
<text x="113" y="113.8">G8</text>
<text x="113" y="108.7">AA8</text>
<text x="113" y="111.3">F8</text>
<text x="315.7" y="111.3">VCC2V5</text>
<text x="336" y="111.3">VCC3V3</text>
<text x="94.1" y="115.1">RDWR_B_0_G8</text>
<text x="100.2" y="117.6">DIN_0_H8</text>
<text x="113" y="118.9">N8</text>
<text x="113" y="116.3">H8</text>
<text x="96.9" y="120.1">VBATT_0_N8</text>
<text x="97.5" y="122.7">DXN_0_W17</text>
<text x="97.7" y="125.2">DXP_0_W18</text>
<text x="113" y="124">W18</text>
<text x="113" y="121.4">W17</text>
<text x="143" y="121.4">VCC2V5</text>
<text x="95.2" y="127.8">VREFN_0_U17</text>
<text x="99.8" y="130.3">VN_0_V17</text>
<text x="113" y="131.6">V18</text>
<text x="113" y="126.5">U17</text>
<text x="113" y="129">V17</text>
<text x="360.6" y="126.5">FPGA NOT CONFIGURED</text>
<text x="95.5" y="132.8">VREFP_0_V18</text>
<text x="96.9" y="137.9">AVDD_0_T18</text>
<text x="99.8" y="135.4">VP_0_U18</text>
<text x="113" y="134.1">U18</text>
<text x="113" y="136.7">T18</text>
<text x="332.7" y="136.7">1</text>
<text x="336.5" y="136.7">VCC</text>
<text x="340.3" y="134.1">5</text>
<text x="346.6" y="136.7">6</text>
<text x="97.1" y="140.4">AVSS_0_T17</text>
<text x="100.9" y="143">M0_0_U8</text>
<text x="113" y="141.7">U8</text>
<text x="113" y="139.1">T17</text>
<text x="132.1" y="141.7">FPGA_M0</text>
<text x="339.2" y="140.5">GND</text>
<text x="340.3" y="141.7">2</text>
<text x="346.6" y="143">74LVC2G04-A</text>
<text x="13.5" y="146.8">VCC2V5</text>
<text x="90.3" y="145.5">PROGRAM_B_0_L8</text>
<text x="92.4" y="148">HSWAPEN_0_M8</text>
<text x="113" y="144.2">L8</text>
<text x="113" y="149.3">V8</text>
<text x="113" y="146.8">M8</text>
<text x="132.1" y="149.3">FPGA_M2</text>
<text x="132.1" y="144.2">FPGA_PROG_B</text>
<text x="333.9" y="145.5">U14</text>
<text x="373.3" y="149.3">CRC ERROR</text>
<text x="31.6" y="154.4">Y9</text>
<text x="36.9" y="155.7">VCCO_0_Y9</text>
<text x="97.6" y="155.7">DONE_0_R8</text>
<text x="100.3" y="153.1">M1_0_W8</text>
<text x="101" y="150.6">M2_0_V8</text>
<text x="113" y="151.8">W8</text>
<text x="113" y="154.4">R8</text>
<text x="132.1" y="151.8">FPGA_M1</text>
<text x="132.1" y="154.4">FPGA_DONE</text>
<text x="30.1" y="156.9">AB9</text>
<text x="36.9" y="158.2">VCCO_0_AB9</text>
<text x="97.4" y="158.2">INIT_B_0_P8</text>
<text x="113" y="156.9">P8</text>
<text x="332.7" y="156.9">3</text>
<text x="346.6" y="156.9">4</text>
<text x="35.6" y="164.5">U1</text>
<text x="69" y="163.3">6vlx240tff1156</text>
<text x="333.9" y="165.8">U14</text>
<text x="344.1" y="163.3">74LVC2G04-B</text>
<text x="21.6" y="179.8">C268</text>
<text x="40.7" y="179.8">C41</text>
<text x="209" y="174.7">VCC2V5</text>
<text x="226.8" y="174.7">VCC2V5</text>
<text x="244.6" y="174.7">VCC2V5</text>
<text x="21.6" y="182.3">47UF</text>
<text x="47.4" y="182.3">2.2UF</text>
<text x="88.9" y="187.4">PWR_GOOD</text>
<text x="297.9" y="189.9">VCC2V5</text>
<text x="64.3" y="192.5">VCC2V5</text>
<text x="287" y="203.9">C315</text>
<text x="302.2" y="203.9">C316</text>
<text x="30.5" y="210.3">Re-Program</text>
<text x="284.4" y="211.5">0.1UF</text>
<text x="299.7" y="211.5">0.1UF</text>
<text x="35.6" y="219.2">SW2</text>
<text x="64.3" y="223">VCC2V5</text>
<text x="145.5" y="225.5">VCC2V5</text>
<text x="235.8" y="225.5">Mode Bit Selection</text>
<text x="95.1" y="233.1">FPGA_WDI</text>
<text x="118.2" y="233.1">4WDI</text>
<text x="121.9" y="228">ADM6823</text>
<text x="137.5" y="233.1">VCC5</text>
<text x="30.5" y="234.4">Sys-Reset</text>
<text x="129.5" y="238.2">RESET</text>
<text x="142.2" y="238.2">1</text>
<text x="157.5" y="238.2">FPGA_SYS_RSTN</text>
<text x="35.6" y="244.5">SW1</text>
<text x="118.2" y="240.7">3MR</text>
<text x="137.3" y="243.2">GND2</text>
<text x="61" y="247.1">C331</text>
<text x="119.4" y="248.3">U43</text>
<text x="58.5" y="254.7">0.1UF</text>
</g>
<g font-size="2">
<text x="119.4" y="33.5">R6</text>
<text x="119.4" y="36.1">4.7K</text>
<text x="47.4" y="45">13</text>
<text x="47.4" y="47.6">11</text>
<text x="62.3" y="45">14</text>
<text x="62.3" y="47.6">12</text>
<text x="48.5" y="50.1">9</text>
<text x="48.5" y="52.6">7</text>
<text x="62.3" y="50.1">10</text>
<text x="62.3" y="52.6">8</text>
<text x="48.5" y="55.2">5</text>
<text x="48.5" y="57.7">3</text>
<text x="62.3" y="55.2">6</text>
<text x="62.3" y="57.7">4</text>
<text x="48.5" y="60.2">1</text>
<text x="52.1" y="62.8">J4</text>
<text x="62.3" y="60.2">2</text>
<text x="43.2" y="67.9">87833-1420</text>
<text x="208.3" y="91.9">R9</text>
<text x="208.3" y="94.4">100</text>
<text x="238.7" y="91.9">R20</text>
<text x="238.7" y="94.4">10K</text>
<text x="208.3" y="117.3">100</text>
<text x="208.3" y="114.7">R10</text>
<text x="238.7" y="114.7">R19</text>
<text x="238.7" y="117.3">1.13K</text>
<text x="322.5" y="124.9">4.7K</text>
<text x="322.5" y="122.4">R11</text>
<text x="358.5" y="134.6" transform="rotate(-90 358.5 134.6)">R8</text>
<text x="361.1" y="134.6" transform="rotate(-90 361.1 134.6)">332</text>
<text x="358.5" y="154.9" transform="rotate(-90 358.5 154.9)">R7</text>
<text x="361.1" y="154.9" transform="rotate(-90 361.1 154.9)">332</text>
<text x="160" y="185.8">4.7K</text>
<text x="160" y="183.3">R4</text>
<text x="175.3" y="183.3">R3</text>
<text x="175.3" y="185.8">4.7K</text>
<text x="190.5" y="185.8">4.7K</text>
<text x="190.5" y="183.3">R2</text>
<text x="215.9" y="183.3">R15</text>
<text x="215.9" y="185.8">0</text>
<text x="233.6" y="183.3">R13</text>
<text x="233.6" y="185.8">4.7K</text>
<text x="251.4" y="185.8">4.7K</text>
<text x="251.4" y="183.3">R12</text>
<text x="71.2" y="201">R18</text>
<text x="71.2" y="203.6">4.7K</text>
<text x="215.9" y="201">R14</text>
<text x="215.9" y="203.6">4.7K</text>
<text x="233.6" y="203.6">0</text>
<text x="233.6" y="201">R16</text>
<text x="251.4" y="201">R17</text>
<text x="251.4" y="203.6">0</text>
<text x="71.2" y="231.5">R5</text>
<text x="71.2" y="234">4.7K</text>
<text x="177.8" y="249.3">R1</text>
<text x="177.8" y="251.8">100K</text>
</g>
<g font-size="1.1">
<text x="382.8" y="135.7">D5</text>
<text x="382.8" y="156">D6</text>
<text x="31" y="215.6">1</text>
<text x="42" y="215.6">3</text>
<text x="31" y="241">1</text>
<text x="42" y="241">3</text>
</g>
</svg>
